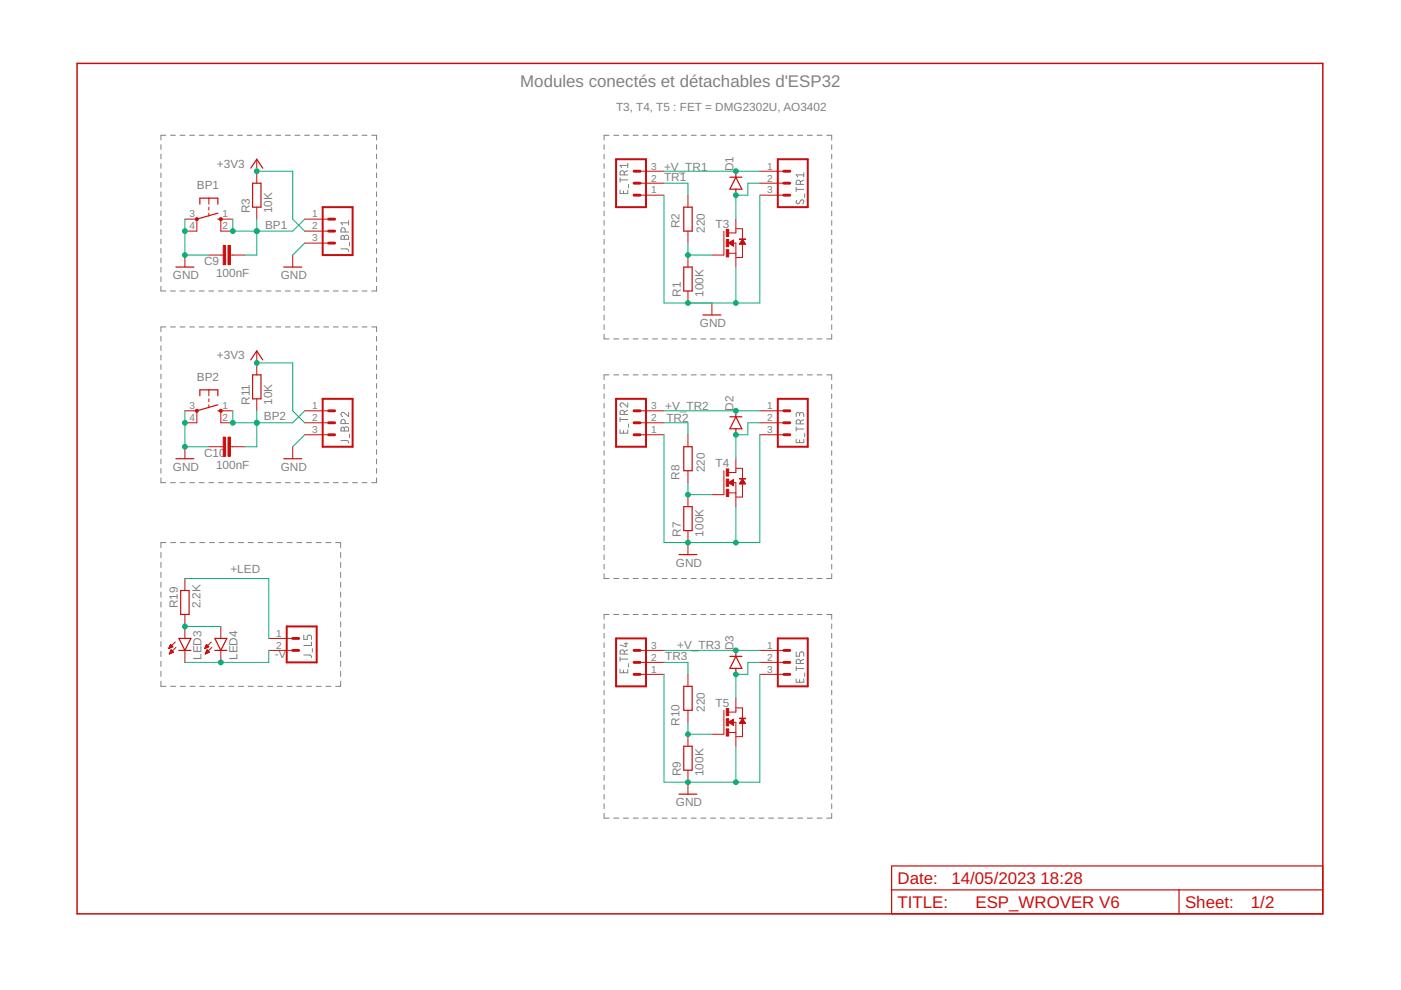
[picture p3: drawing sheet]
<svg xmlns="http://www.w3.org/2000/svg" width="297mm" height="210mm" viewBox="0 0 297 210" stroke-linecap="round" stroke-linejoin="round" font-family="sans-serif">
<g fill="none" stroke="#808080" stroke-width=".21">
<path d="M34.1 30.7v1M34.1 32.7v1M34.1 34.7v1M34.1 36.7v1M34.1 38.7v1M35.2 28.7h-1.1v1M36.2 28.7h1M38.2 28.7h1M40.2 28.7h1M42.2 28.7h1.1M44.3 28.7h1M46.3 28.7h1"/>
<path d="M48.3 28.7h1.1M50.4 28.7h1M52.4 28.7h1M54.4 28.7h1.1M56.5 28.7h1M58.5 28.7h1M60.5 28.7h1.1M62.5 28.7h1.1M64.6 28.7h1M66.6 28.7h1M68.6 28.7h1.1M70.7 28.7h1"/>
<path d="M72.7 28.7h1M74.7 28.7h1.1M76.8 28.7h1M78.8 28.7h1v1M79.8 30.7v1M79.8 32.7v1M79.8 34.7v1M79.8 36.7v1M79.8 38.7v1M128.1 30.7v1M128.1 32.7v1M128.1 34.7v1"/>
<path d="M128.1 36.7v1M128.1 38.7v1M129.1 28.7h-1v1M130.1 28.7h1.1M131.5 37.7v.9M131.5 38.1h1.6M132.2 28.7h1M132.4 37.1v-.5a.44 .44 0 0 0-.5-.4 .44 .44 0 0 0-.4 .4v.5h1.6M133.1 34.6v.9M133.1 36.2l-.7 .3M133.1 35.1h-1.6l.3 .4M133.3 39.1v.7"/>
<path d="M134.2 28.7h1.1M136.3 28.7h1.1M138.3 28.7h1.1M140.4 28.7h1.1M142.5 28.7h1M144.5 28.7h1.1M146.6 28.7h1M148.6 28.7h1.1M150.7 28.7h1M152.7 28.7h1.1M154.8 28.7h1M156.8 28.7h1.1"/>
<path d="M158.9 28.7h1M160.9 28.7h1.1M163 28.7h1M165 28.7h1.1M167.1 28.7h1M168.8 39.7v.9M169.1 28.7h1.1M169.7 39.1v-.5a.44 .44 0 0 0-.5-.4 .44 .44 0 0 0-.4 .4v.5h1.6M170.4 37.1h-1.6l.4 .4M170.4 38.2l-.7 .3M170.4 36.6v.9M171.2 28.7h1"/>
<path d="M173.2 28.7h1.1M175.3 28.7h1v1M176.3 30.7v1M176.3 32.7v1M176.3 34.7v1M176.3 36.7v1M176.3 38.7v1M34.1 40.7v1M34.1 42.7v1M34.1 44.7v1M34.1 46.7v1M34.1 48.7v1"/>
<path d="M34.1 50.7v1M34.1 52.7v1M34.1 54.7v1M34.1 56.7v1M34.1 58.7v1M72.3 52.8h1.4l.2 .2v.3M72.4 50h.4l.2 .3a.46 .46 0 0 1 .5-.5 .46 .46 0 0 1 .4 .5v.4h-1.6zM73 50.3v.4M73.2 49.2v-.5a.46 .46 0 0 0-.5-.4 .46 .46 0 0 0-.4 .4v.5h1.6M73.9 46.8v.9M73.9 47.2h-1.6l.3 .5M74.1 51.4v.7"/>
<path d="M79.8 40.7v1M79.8 42.7v1M79.8 44.7v1M79.8 46.7v1M79.8 48.7v1M79.8 50.7v1M79.8 52.7v1M79.8 54.7v1M79.8 56.7v1M79.8 58.7v1M128.1 40.7v1M128.1 42.7v1.1"/>
<path d="M128.1 44.7v1.1M128.1 46.8v1M128.1 48.8v1M128.1 50.8v1M128.1 52.8v1M128.1 54.8v1M128.1 56.8v1M128.1 58.8v1M131.5 40.3v.7h1.6v-.7M132.2 40.5v.5M168.8 40.2h1.6M168.9 42.5a.41 .41 0 0 0-.1 .5 .41 .41 0 0 0 .6 .1l.3-.6a.38 .38 0 0 1 .5-.1 .38 .38 0 0 1 .2 .5l-.2 .4"/>
<path d="M170.6 41.1v.7M176.3 40.7v1M176.3 42.7v1.1M176.3 44.7v1.1M176.3 46.8v1M176.3 48.8v1M176.3 50.8v1M176.3 52.8v1M176.3 54.8v1M176.3 56.8v1M176.3 58.8v1M34.1 60.7v1h1.1"/>
<path d="M34.1 71.3v1M34.1 73.3v1M34.1 75.3v1M34.1 77.3v1M34.1 79.3v1M35.2 69.3h-1.1v1M36.2 61.7h1M36.2 69.3h1M38.2 61.7h1M38.2 69.3h1M40.2 61.7h1M40.2 69.3h1"/>
<path d="M42.2 61.7h1.1M42.2 69.3h1.1M44.3 61.7h1M44.3 69.3h1M46.3 61.7h1M46.3 69.3h1M48.3 61.7h1.1M48.3 69.3h1.1M50.4 61.7h1M50.4 69.3h1M52.4 61.7h1M52.4 69.3h1"/>
<path d="M54.4 61.7h1.1M54.4 69.3h1.1M56.5 61.7h1M56.5 69.3h1M58.5 61.7h1M58.5 69.3h1M60.5 61.7h1.1M60.5 69.3h1.1M62.5 61.7h1.1M62.5 69.3h1.1M64.6 61.7h1M64.6 69.3h1"/>
<path d="M66.6 61.7h1M66.6 69.3h1M68.6 61.7h1.1M68.6 69.3h1.1M70.7 61.7h1M70.7 69.3h1M72.7 61.7h1M72.7 69.3h1M74.7 61.7h1.1M74.7 69.3h1.1M76.8 61.7h1M76.8 69.3h1"/>
<path d="M78.8 69.3h1v1M79.8 60.7v1h-1M79.8 71.3v1M79.8 73.3v1M79.8 75.3v1M79.8 77.3v1M79.8 79.3v1M128.1 60.8v1M128.1 62.8v1M128.1 64.8v1M128.1 66.8v1M128.1 68.8v1"/>
<path d="M128.1 70.8v1.1h1M129.1 79.5h-1v1M130.1 71.9h1.1M130.1 79.5h1.1M132.2 71.9h1M132.2 79.5h1M134.2 71.9h1.1M134.2 79.5h1.1M136.3 71.9h1.1M136.3 79.5h1.1M138.3 71.9h1.1M138.3 79.5h1.1"/>
<path d="M140.4 71.9h1.1M140.4 79.5h1.1M142.5 71.9h1M142.5 79.5h1M144.5 71.9h1.1M144.5 79.5h1.1M146.6 71.9h1M146.6 79.5h1M148.6 71.9h1.1M148.6 79.5h1.1M150.7 71.9h1M150.7 79.5h1"/>
<path d="M152.7 71.9h1.1M152.7 79.5h1.1M154.8 71.9h1M154.8 79.5h1M156.8 71.9h1.1M156.8 79.5h1.1M158.9 71.9h1M158.9 79.5h1M160.9 71.9h1.1M160.9 79.5h1.1M163 71.9h1M163 79.5h1"/>
<path d="M165 71.9h1.1M165 79.5h1.1M167.1 71.9h1M167.1 79.5h1M169.1 71.9h1.1M169.1 79.5h1.1M171.2 71.9h1M171.2 79.5h1M173.2 71.9h1.1M173.2 79.5h1.1M175.3 79.5h1v1M176.3 60.8v1"/>
<path d="M176.3 62.8v1M176.3 64.8v1M176.3 66.8v1M176.3 68.8v1M176.3 70.8v1.1h-1M34.1 81.3v1M34.1 83.3v1M34.1 85.3v1M34.1 87.3v1M34.1 89.3v1M34.1 91.3v1M34.1 93.3v1"/>
<path d="M34.1 95.3v1M34.1 97.3v1M34.1 99.3v1M72.3 93.4h1.4l.2 .2v.4M72.4 90.7l.4-.1 .2 .3a.46 .46 0 0 1 .5-.4 .46 .46 0 0 1 .4 .4v.5h-1.6zM73 90.9v.5M73.2 89.8v-.4a.46 .46 0 0 0-.5-.5 .46 .46 0 0 0-.4 .5v.4h1.6M73.9 87.4v.9l-.9-.7a.44 .44 0 0 0-.7 .1 .44 .44 0 0 0 .3 .6M74.1 92.1v.7M79.8 81.3v1M79.8 83.3v1M79.8 85.3v1"/>
<path d="M79.8 87.3v1M79.8 89.3v1M79.8 91.3v1M79.8 93.3v1M79.8 95.3v1M79.8 97.3v1M79.8 99.3v1M128.1 81.5v1M128.1 83.5v1M128.1 85.5v1M128.1 87.5v1M128.1 89.5v1"/>
<path d="M128.1 91.5v1M128.1 93.5v1M128.1 95.5v1M128.1 97.6v1M128.1 99.5v1.1M131.5 91.1v.7h1.6v-.7M131.5 88.5v.9M131.5 88.9h1.6M132.2 91.3v.5M132.4 87.9v-.5a.44 .44 0 0 0-.5-.4 .44 .44 0 0 0-.4 .4v.5h1.6M133.1 85.4v.9l-.9-.7a.44 .44 0 0 0-.7 .1 .44 .44 0 0 0 .3 .6M133.1 87l-.7 .3"/>
<path d="M133.3 89.9v.7M168.8 90.5v.9M168.8 93.1v.8h1.6v-.8M168.8 91h1.6M169.5 87.9a.44 .44 0 0 1 .5-.5 .44 .44 0 0 1 .4 .5v.4M169.5 88.1v-.3a.36 .36 0 0 0-.3-.4 .36 .36 0 0 0-.4 .4v.5M169.5 93.3v.6M169.7 89.9v-.5a.44 .44 0 0 0-.5-.4 .44 .44 0 0 0-.4 .4v.5h1.6M170.4 89l-.7 .3M170.6 91.9v.7M176.3 81.5v1M176.3 83.5v1"/>
<path d="M176.3 85.5v1M176.3 87.5v1M176.3 89.5v1M176.3 91.5v1M176.3 93.5v1M176.3 95.5v1M176.3 97.6v1M176.3 99.5v1.1M34.1 101.3v1h1.1M34.1 117.1v1.1M34.1 119.2v1.1M35.2 115h-1.1v1.1"/>
<path d="M36.2 102.3h1M36.2 115h1M38.2 102.3h1M38.2 115h1.1M40.2 102.3h1M40.3 115h1M42.2 102.3h1.1M42.4 115h1M44.3 102.3h1M44.4 115h1.1M46.3 102.3h1M46.5 115h1"/>
<path d="M48.3 102.3h1.1M48.5 115h1.1M50.4 102.3h1M50.6 115h1M52.4 102.3h1M52.6 115h1.1M54.4 102.3h1.1M54.7 115h1.1M56.5 102.3h1M56.7 115h1.1M58.5 102.3h1M58.8 115h1.1"/>
<path d="M60.5 102.3h1.1M60.9 115h1M62.5 102.3h1.1M62.9 115h1.1M64.6 102.3h1M65 115h1M66.6 102.3h1M67 115h1.1M68.6 102.3h1.1M69.1 115h1M70.7 102.3h1M71.2 115h1v1.1"/>
<path d="M72.2 117.1v1.1M72.2 119.2v1.1M72.7 102.3h1M74.7 102.3h1.1M76.8 102.3h1M79.8 101.3v1h-1M128.1 101.6v1M128.1 103.6v1M128.1 105.6v1M128.1 107.6v1M128.1 109.6v1M128.1 111.6v1"/>
<path d="M128.1 113.6v1M128.1 115.6v1M128.1 117.6v1M128.1 119.6v1M176.3 101.6v1M176.3 103.6v1M176.3 105.6v1M176.3 107.6v1M176.3 109.6v1M176.3 111.6v1M176.3 113.6v1M176.3 115.6v1"/>
<path d="M176.3 117.6v1M176.3 119.6v1M34.1 121.3v1.1M34.1 123.4v1.1M34.1 125.5v1.1M34.1 127.6v1.1M34.1 129.7v1.1M34.1 131.8v1.1M34.1 133.9v1.1M34.1 136v1.1M34.1 138.1v1.1M64.4 138.9h1.4l.2 .5"/>
<path d="M64.4 134.7v.9h.7v-.6a.46 .46 0 0 1 .5-.3 .46 .46 0 0 1 .4 .3v.6M66 136.1v.8h-1.6M66.2 137.5v.7M72.2 121.3v1.1M72.2 123.4v1.1M72.2 125.5v1.1M72.2 127.6v1.1M72.2 129.7v1.1M72.2 131.8v1.1M72.2 133.9v1.1M72.2 136v1.1M72.2 138.1v1.1"/>
<path d="M128.1 121.6v1.1h1M128.1 132.3v1M128.1 134.3v1M128.1 136.3v1M128.1 138.3v1M129.1 130.3h-1v1M130.1 122.7h1.1M130.1 130.3h1.1M131.5 139.3v.9M131.5 139.7h1.6M132.2 122.7h1M132.2 130.3h1"/>
<path d="M132.4 138.7v-.5a.44 .44 0 0 0-.5-.4 .44 .44 0 0 0-.4 .4v.5h1.6M132.4 136.5h.7M132.7 136.2v.9l-1.2-.3M133.1 137.8l-.7 .3M134.2 122.7h1.1M134.2 130.3h1.1M136.3 122.7h1.1M136.3 130.3h1.1M138.3 122.7h1.1M138.3 130.3h1.1M140.4 122.7h1.1M140.4 130.3h1.1"/>
<path d="M142.5 122.7h1M142.5 130.3h1M144.5 122.7h1.1M144.5 130.3h1.1M146.6 122.7h1M146.6 130.3h1M148.6 122.7h1.1M148.6 130.3h1.1M150.7 122.7h1M150.7 130.3h1M152.7 122.7h1.1M152.7 130.3h1.1"/>
<path d="M154.8 122.7h1M154.8 130.3h1M156.8 122.7h1.1M156.8 130.3h1.1M158.9 122.7h1M158.9 130.3h1M160.9 122.7h1.1M160.9 130.3h1.1M163 122.7h1M163 130.3h1M165 122.7h1.1M165 130.3h1.1"/>
<path d="M167.1 122.7h1M167.1 130.3h1M168.8 138.2v.9h.7v-.5a.45 .45 0 0 1 .5-.4 .45 .45 0 0 1 .4 .4v.5M169.1 122.7h1.1M169.1 130.3h1.1M170.4 139.8l-.7 .3M171.2 122.7h1M171.2 130.3h1M173.2 122.7h1.1M173.2 130.3h1.1M175.3 130.3h1v1M176.3 121.6v1.1h-1"/>
<path d="M176.3 132.3v1M176.3 134.3v1M176.3 136.3v1M176.3 138.3v1M34.1 140.2v1.1M34.1 142.3v1.1M34.1 144.4v1.1h1.1M36.2 145.5h1M38.2 145.5h1.1M40.3 145.5h1M42.4 145.5h1M44.4 145.5h1.1"/>
<path d="M46.5 145.5h1M48.5 145.5h1.1M50.6 145.5h1M52.6 145.5h1.1M54.7 145.5h1.1M56.7 145.5h1.1M58.8 145.5h1.1M60.9 145.5h1M62.9 145.5h1.1M65 145.5h1M67 145.5h1.1M69.1 145.5h1"/>
<path d="M72.2 140.2v1.1M72.2 142.3v1.1M72.2 144.4v1.1h-1M128.1 140.3v1M128.1 142.3v1M128.1 144.3v1M128.1 146.3v1M128.1 148.3v1.1M128.1 150.3v1.1M128.1 152.4v1M128.1 154.4v1M128.1 156.4v1"/>
<path d="M128.1 158.4v1M131.5 141.9v.7h1.6v-.7M132.2 142.1v.5M133.3 140.7v.7M168.8 141.3v.9M168.8 143.9v.8h1.6v-.8M168.8 141.8h1.6M169.5 144.1v.6M169.7 140.7v-.5a.44 .44 0 0 0-.5-.4 .44 .44 0 0 0-.4 .4v.5h1.6M170.6 142.7v.7M176.3 140.3v1M176.3 142.3v1"/>
<path d="M176.3 144.3v1M176.3 146.3v1M176.3 148.3v1.1M176.3 150.3v1.1M176.3 152.4v1M176.3 154.4v1M176.3 156.4v1M176.3 158.4v1M128.1 160.4v1M128.1 162.4v1M128.1 164.4v1M128.1 166.4v1"/>
<path d="M128.1 168.4v1M128.1 170.4v1M128.1 172.4v1.1h1M130.1 173.5h1.1M132.2 173.5h1M134.2 173.5h1.1M136.3 173.5h1.1M138.3 173.5h1.1M140.4 173.5h1.1M142.5 173.5h1M144.5 173.5h1.1M146.6 173.5h1"/>
<path d="M148.6 173.5h1.1M150.7 173.5h1M152.7 173.5h1.1M154.8 173.5h1M156.8 173.5h1.1M158.9 173.5h1M160.9 173.5h1.1M163 173.5h1M165 173.5h1.1M167.1 173.5h1M169.1 173.5h1.1M171.2 173.5h1"/>
<path d="M173.2 173.5h1.1M176.3 160.4v1M176.3 162.4v1M176.3 164.4v1M176.3 166.4v1M176.3 168.4v1M176.3 170.4v1M176.3 172.4v1.1h-1"/>
</g>
<g fill="none" stroke="#c90d0c" stroke-width=".25">
<path d="M53.2 35.7l1.2-1.9 1.3 1.9M53.6 38.8h1.7v5.1h-1.7zM154.7 37.6h2.6M156 36.3v1.3M156 37.6l1.3 2.5h-2.6zM37.3 56.6h3.8M42.4 43.3v-1.3h3.8v1.3M46.2 46.5h.6M46.2 45.2l-4.5 1.3M60.2 56.6h3.8M145 43.9h1.7v5.1h-1.7zM145 56.6h1.7v5.1h-1.7z"/>
<path d="M156 40.1v1.3M53.2 76.3l1.2-1.9 1.3 1.9M53.6 79.5h1.7v5.1h-1.7zM149 66.8h3.8M37.3 97.3h3.8M42.4 83.9v-1.2h3.8v1.2M46.2 87.1h.6M46.2 85.8l-4.5 1.3M60.2 97.3h3.8M145 94.7h1.7v5.1h-1.7zM154.7 88.4h2.6M156 88.4l1.3 2.5h-2.6z"/>
<path d="M156 87.1v1.3M156 90.9v1.3M144 117.6h3.8M145 107.4h1.7v5.1h-1.7zM37.9 135.4h2.6l-1.3 2.5zM37.9 137.9h2.6M38.3 125.2h1.8v5.1h-1.8zM45.6 137.9h2.5M45.6 135.4h2.5l-1.3 2.5zM154.7 139.2h2.6M156 137.9v1.3M156 139.2l1.3 2.5h-2.6z"/>
<path d="M145 145.5h1.7v5.1h-1.7zM145 158.2h1.7v5.1h-1.7zM156 141.7v1.3M144 168.4h3.8M189 183.6h91.5v10.2h-91.5zM189 188.7h91.5M250 188.7v5.1"/>
</g>
<g fill="none" stroke="#c90d0c" stroke-width=".21">
<path d="M54.4 33.8v5M135.7 38.8h5.1M135.7 36.3h5.1M161.1 38.8h5.1M161.1 36.3h5.1M39.2 46.5h2.5v2.5h-2.5M39.2 54.1v2.5M44.3 54.1h3M44.3 42v1.3M44.3 43.9v.7M44.3 45.2v.6M48.9 54.1h3"/>
<path d="M49.4 46.5h-2.6v2.5h2.6M54.4 43.9v2.6M62.1 54.1v2.5M64.6 51.5h5.1M64.6 46.5h5.1M64.6 49h5.1M135.7 41.4h5.1M145.9 41.4v2.5M145.9 49v2.5M145.9 54.1v2.5M153.5 49v5.1h-2.6M154.5 53.7h1.5"/>
<path d="M154.5 51.5l1-.6v1.3zM154.5 51.5h1.5v5.1M154.6 51.6h.9M154.6 51.5h.9M154.7 51.6h.8M154.7 51.4h.8M154.8 51.7h.7M154.9 51.3h.6M154.9 51.8h.6M155 51.2h.5M155 51.9h.5M155.1 51.2h.4"/>
<path d="M155.1 51.9h.4M155.2 51.1h.3M155.2 52h.3M155.3 51h.2M155.4 52.1h.1M155.4 50.9h.1M155.5 52.2h.1M156 46.5v2.9h-1.5M156 48.5h1.4v2.3M156.8 51.7h1.2M156.9 51.6h1.1M156.9 51.6h1"/>
<path d="M157 51.5h.9M157 51.5h.8M157 51.4h.8M157.1 51.3h.7M157.1 51.2h.6M157.2 51.2h.5M157.2 51.1h.4M157.3 51h.3M157.3 50.9h.2M157.4 50.9h.1M157.4 50.8h.1M157.4 51.8v2.8h-1.4"/>
<path d="M157.4 50.8l.7 1h-1.3zM161.1 41.4h5.1M54.4 74.4v5.1M145.9 61.7v2.5M150.9 64.2v2.6M39.2 87.1h2.5v2.5h-2.5M39.2 94.7v2.6M44.3 82.7v1.2M44.3 84.6v.6M44.3 85.8v.7M44.3 94.7h3M48.9 94.7h3"/>
<path d="M49.4 87.1h-2.6v2.5h2.6M54.4 84.6v2.5M62.1 94.7v2.6M64.6 87.1h5.1M64.6 89.6h5.1M64.6 92.2h5.1M135.7 87.1h5.1M135.7 89.6h5.1M135.7 92.2h5.1M145.9 92.2v2.5M145.9 99.8v2.5M153.5 99.8v5.1h-2.6"/>
<path d="M156 97.3v2.9h-1.5M156 99.3h1.4v2.3M161.1 87.1h5.1M161.1 89.6h5.1M161.1 92.2h5.1M145.9 104.9v2.5M145.9 112.5v5.1M154.5 102.3l1-.6v1.3zM154.5 104.5h1.5M154.5 102.4l1.5-.1v5.1M154.6 102.3h.9M154.6 102.4h.9"/>
<path d="M154.7 102.2h.8M154.8 102.5h.7M154.8 102.2h.7M154.9 102.6h.6M154.9 102.1h.6M155 102.6h.5M155 102h.5M155.1 102.7h.4M155.1 101.9h.4M155.2 102.8h.3M155.2 101.9h.3M155.3 102.8h.2"/>
<path d="M155.3 101.8h.2M155.4 102.9h.1M155.5 101.7h.1M156.8 102.6h1.3M156.8 102.5h1.2M156.9 102.4h1M157 102.3h.9M157 102.2h.8M157.1 102.2h.7M157.1 102.1h.6M157.1 102h.6M157.2 101.9h.4"/>
<path d="M157.3 101.8h.3M157.3 101.7h.2M157.4 101.7h.1M157.4 101.6h.1M157.4 102.6v2.8h-1.4M157.4 101.6l.7 1h-1.3zM35.8 137.4h.2M35.9 137.3h.4M35.9 137.2h.6M35.9 138.6h.1M36 137.1h.6M36 138.5h.2"/>
<path d="M36 136.9h.5M36 138.4h.5M36.1 136.8h.2M36.1 138.3h.7M36.1 136.7h.1M36.1 138.2h.6M36.2 136.6l.5 .5-.9 .4zM36.2 138h.3M36.2 137.9h.2M36.3 137.8h.1M36.3 137.8l.5 .5-.9 .4zM37.2 136.1l-1.4 1.4"/>
<path d="M37.3 137.3l-1.4 1.4M39.2 122.7v2.5M39.2 130.3v5.1M39.2 137.9v2.5M43.4 137.4h.2M43.5 137.3h.4M43.5 137.2h.7M43.5 138.6h.1M43.6 137.1h.6M43.6 138.5h.3M43.6 136.9h.5M43.6 138.4h.5"/>
<path d="M43.7 136.8h.3M43.7 138.3h.7M43.7 136.7h.2M43.7 138.2h.6M43.8 138h.4M43.8 136.6l.5 .5-.9 .4zM43.8 137.9h.2M43.9 137.8h.1M43.9 137.8l.5 .5-.9 .4zM44.8 136.1l-1.4 1.4M44.9 137.3l-1.4 1.4M46.8 132.8v2.6"/>
<path d="M46.8 137.9v2.5M57 137.9h5.1M57 135.4h5.1M135.7 137.9h5.1M161.1 137.9h5.1M135.7 143h5.1M135.7 140.4h5.1M145.9 143v2.5M145.9 150.6v2.5M145.9 155.7v2.5M153.5 150.6v5.1h-2.6M154.5 155.3h1.5"/>
<path d="M154.5 153.1l1 .7M154.5 153.1h1.5v5.1M154.6 153.1h.9M154.6 153.2h.9M154.7 153h.8M154.7 153.3h.8M154.8 152.9h.7M154.8 153.4h.7M154.9 152.9h.6M155 153.4h.5M155 152.8h.5M155.1 153.5h.4"/>
<path d="M155.2 152.7h.3M155.2 153.6h.3M155.3 153.6h.2M155.3 152.7h.2M155.4 152.6h.1M155.4 153.7h.1M155.5 152.5h.1M155.5 152.5v1.3M155.5 152.5l-1 .6M155.5 153.8h.1M156 148.1v2.9h-1.5M156 150.1h1.4v2.3"/>
<path d="M156.8 153.4h1.2M156.8 153.3h1.2M156.9 153.2h1M156.9 153.1h1M157 153.1h.9M157 153h.8M157.1 152.9h.7M157.1 152.9h.6M157.2 152.8h.5M157.2 152.7h.4M157.3 152.6h.2M157.3 152.5h.2"/>
<path d="M157.4 152.4h.1M157.4 153.4v2.8h-1.4M157.4 152.4l.7 1h-1.3zM161.1 143h5.1M161.1 140.4h5.1M145.9 163.3v5.1"/>
</g>
<g fill="#c90d0c" stroke="#c90d0c" stroke-width=".21">
<path d="M154 48.6h.5v1.5h-.5z"/>
<path d="M154 50.8h.5v1.5h-.5z"/>
<path d="M154 52.9h.5v1.6h-.5z"/>
<path d="M156.8 50.7h1.3v.1h-1.3z"/>
<path d="M154 99.4h.5v1.5h-.5z"/>
<path d="M154 101.6h.5v1.5h-.5z"/>
<path d="M154 103.7h.5v1.6h-.5z"/>
<path d="M156.8 101.5h1.3v.1h-1.3z"/>
<path d="M154 150.2h.5v1.5h-.5z"/>
<path d="M154 152.4h.5v1.5h-.5z"/>
<path d="M154 154.5h.5v1.6h-.5z"/>
<path d="M156.8 152.3h1.3v.1h-1.3z"/>
<path d="M47.3 52h.5v4.1h-.5z"/>
<path d="M48.3 52h.6v4.1h-.6z"/>
<path d="M47.3 92.7h.5v4.1h-.5z"/>
<path d="M48.3 92.7h.6v4.1h-.6z"/>
</g>
<g fill="#c90d0c" stroke="#c90d0c" stroke-width=".21">
<circle cx="41.7" cy="46.5" r=".33"/>
<circle cx="46.8" cy="46.5" r=".33"/>
<circle cx="41.7" cy="87.1" r=".33"/>
<circle cx="46.8" cy="87.1" r=".33"/>
</g>
<path d="M130.6 33.8h6.4v10.1h-6.4zM164.9 33.8h6.4v10.1h-6.4zM68.4 43.9h6.4v10.2h-6.4zM68.4 84.6h6.4v10.1h-6.4zM130.6 84.6h6.4v10.1h-6.4zM164.9 84.6h6.4v10.1h-6.4zM60.8 132.8h6.3v7.6h-6.3zM130.6 135.4h6.4v10.1h-6.4zM164.9 135.4h6.4v10.1h-6.4z" fill="none" stroke="#c90d0c" stroke-width=".42"/>
<g fill="none" stroke="#c90d0c" stroke-width=".61">
<path d="M134.4 36.3h1.3M134.4 38.8h1.3M166.2 36.3h1.2M166.2 38.8h1.2M69.7 51.5h1.3M69.7 49h1.3M69.7 46.5h1.3M134.4 41.4h1.3M166.2 41.4h1.2M69.7 92.2h1.3M69.7 89.6h1.3M69.7 87.1h1.3"/>
<path d="M134.4 92.2h1.3M134.4 89.6h1.3M134.4 87.1h1.3M166.2 92.2h1.2M166.2 89.6h1.2M166.2 87.1h1.2M62.1 137.9h1.2M62.1 135.4h1.2M134.4 137.9h1.3M166.2 137.9h1.2M134.4 140.4h1.3M134.4 143h1.3"/>
<path d="M166.2 140.4h1.2M166.2 143h1.2"/>
</g>
<path d="M16.3 13.4h264.2v180.4h-264.2z" fill="none" stroke="#c90d0c" stroke-width=".32"/>
<g fill="none" stroke="#0dab76" stroke-width=".21">
<path d="M54.4 36.3h7.7v10.2l2.5 2.5M140.8 36.3h20.3M140.8 38.8h5.1v2.6M161.1 38.8h-2.5v2.6h-2.6v5.1M39.2 46.5v7.6h5.1M49.4 46.5v2.5h12.7l2.5-2.5M54.4 46.5v7.6h-2.5M64.6 51.5l-2.5 2.6M140.8 41.4v22.8h20.3v-22.8M145.9 51.5v2.6h5M156 56.6v7.6M54.4 76.9h7.7v10.2l2.5 2.5"/>
<path d="M39.2 87.1v7.6h5.1M49.4 87.1v2.5h12.7l2.5-2.5M54.4 87.1v7.6h-2.5M64.6 92.2l-2.5 2.5M140.8 92.2v22.8h20.3v-22.8M140.8 89.6h5.1v2.6M140.8 87.1h20.3M161.1 89.6h-2.5v2.6h-2.6v5.1M145.9 102.3v2.6h5M156 107.4v7.6M39.2 132.8h7.6M39.2 122.7h17.8v12.7"/>
<path d="M57 137.9v2.5h-17.8M140.8 137.9h20.3M140.8 143v22.8h20.3v-22.8M140.8 140.4h5.1v2.6M145.9 153.1v2.6h5M156 158.2v7.6M161.1 140.4h-2.5v2.6h-2.6v5.1"/>
</g>
<g fill="#0dab76" stroke="#0dab76" stroke-width=".21">
<circle cx="145.9" cy="64.2" r=".51"/>
<circle cx="156" cy="64.2" r=".51"/>
<circle cx="145.9" cy="115" r=".51"/>
<circle cx="156" cy="115" r=".51"/>
<circle cx="145.9" cy="165.8" r=".51"/>
<circle cx="156" cy="165.8" r=".51"/>
<circle cx="39.2" cy="54.1" r=".51"/>
<circle cx="39.2" cy="49" r=".51"/>
<circle cx="39.2" cy="94.7" r=".51"/>
<circle cx="39.2" cy="89.6" r=".51"/>
<circle cx="54.4" cy="36.3" r=".51"/>
<circle cx="54.4" cy="76.9" r=".51"/>
<circle cx="54.4" cy="49" r=".51"/>
<circle cx="49.4" cy="49" r=".51"/>
<circle cx="54.4" cy="89.6" r=".51"/>
<circle cx="49.4" cy="89.6" r=".51"/>
<circle cx="145.9" cy="54.1" r=".51"/>
<circle cx="156" cy="41.4" r=".51"/>
<circle cx="145.9" cy="104.9" r=".51"/>
<circle cx="156" cy="87.1" r=".51"/>
<circle cx="145.9" cy="155.7" r=".51"/>
<circle cx="156" cy="137.9" r=".51"/>
<circle cx="156" cy="143" r=".51"/>
<circle cx="156" cy="92.2" r=".51"/>
<circle cx="156" cy="36.3" r=".51"/>
<circle cx="39.2" cy="132.8" r=".51"/>
<circle cx="46.8" cy="140.4" r=".51"/>
</g>
<text font-size="3.6" fill="#808080" x="110.3" y="18.5">Modules conectés et détachables d'ESP32</text>
<g font-size="3.6" fill="#c90d0c">
<text x="190.3" y="187.4">Date:</text>
<text x="201.7" y="187.4">14/05/2023</text>
<text x="220.6" y="187.4">18:28</text>
<text x="190.3" y="192.5">TITLE:</text>
<text x="206.8" y="192.5">ESP_WROVER V6</text>
<text x="251.3" y="192.5">Sheet:</text>
<text x="265.2" y="192.5">1/2</text>
</g>
<g font-size="2.5" fill="#808080">
<text x="130.6" y="23.6">T3, T4, T5 : FET = DMG2302U, AO3402</text>
<text x="46" y="35.5">+3V3</text>
<text x="41.7" y="40.1">BP1</text>
<text x="140.8" y="38.3">TR1</text>
<text x="140.8" y="36.3">+V_TR1</text>
<text x="155.5" y="36.3" transform="rotate(-90 155.5 36.3)">D1</text>
<text x="52.9" y="45.2" transform="rotate(-90 52.9 45.2)">R3</text>
<text x="57.7" y="45.2" transform="rotate(-90 57.7 45.2)">10K</text>
<text x="56.2" y="48.5">BP1</text>
<text x="144.1" y="48.4" transform="rotate(-90 144.1 48.4)">R2</text>
<text x="149.4" y="49.4" transform="rotate(-90 149.4 49.4)">220</text>
<text x="151.7" y="48.2">T3</text>
<text x="36.7" y="59.2">GND</text>
<text x="43.3" y="56.2">C9</text>
<text x="45.8" y="58.8">100nF</text>
<text x="59.5" y="59.2">GND</text>
<text x="144.4" y="63" transform="rotate(-90 144.4 63)">R1</text>
<text x="149.2" y="63" transform="rotate(-90 149.2 63)">100K</text>
<text x="148.4" y="69.3">GND</text>
<text x="46" y="76.2">+3V3</text>
<text x="41.7" y="80.7">BP2</text>
<text x="52.9" y="85.8" transform="rotate(-90 52.9 85.8)">R11</text>
<text x="56" y="89.1">BP2</text>
<text x="57.7" y="85.8" transform="rotate(-90 57.7 85.8)">10K</text>
<text x="141" y="86.8">+V_TR2</text>
<text x="141.3" y="89.4">TR2</text>
<text x="155.5" y="87.1" transform="rotate(-90 155.5 87.1)">D2</text>
<text x="36.7" y="99.8">GND</text>
<text x="43.3" y="96.9">C10</text>
<text x="45.8" y="99.4">100nF</text>
<text x="59.5" y="99.8">GND</text>
<text x="144.1" y="101.7" transform="rotate(-90 144.1 101.7)">R8</text>
<text x="149.4" y="100.2" transform="rotate(-90 149.4 100.2)">220</text>
<text x="151.7" y="99">T4</text>
<text x="144.4" y="113.8" transform="rotate(-90 144.4 113.8)">R7</text>
<text x="149.2" y="113.8" transform="rotate(-90 149.2 113.8)">100K</text>
<text x="48.8" y="121.4">+LED</text>
<text x="143.3" y="120.1">GND</text>
<text x="37.7" y="129" transform="rotate(-90 37.7 129)">R19</text>
<text x="42.5" y="129" transform="rotate(-90 42.5 129)">2.2K</text>
<text x="143.6" y="137.6">+V_TR3</text>
<text x="155.5" y="137.9" transform="rotate(-90 155.5 137.9)">D3</text>
<text x="42.8" y="139.9" transform="rotate(-90 42.8 139.9)">LED3</text>
<text x="50.4" y="139.9" transform="rotate(-90 50.4 139.9)">LED4</text>
<text x="58.2" y="139.4">-V</text>
<text x="141" y="139.9">TR3</text>
<text x="151.7" y="149.8">T5</text>
<text x="144.1" y="153.9" transform="rotate(-90 144.1 153.9)">R10</text>
<text x="149.4" y="151" transform="rotate(-90 149.4 151)">220</text>
<text x="144.4" y="164.6" transform="rotate(-90 144.4 164.6)">R9</text>
<text x="149.2" y="164.6" transform="rotate(-90 149.2 164.6)">100K</text>
<text x="143.3" y="170.9">GND</text>
</g>
<g font-size="2.1" fill="#808080">
<text x="138" y="35.9">3</text>
<text x="162.7" y="35.9">1</text>
<text x="138" y="41">1</text>
<text x="138" y="38.5">2</text>
<text x="162.7" y="38.5">2</text>
<text x="162.7" y="41">3</text>
<text x="40.2" y="46.1">3</text>
<text x="47.2" y="46.1">1</text>
<text x="66.2" y="46.1">1</text>
<text x="40.2" y="48.6">4</text>
<text x="47.2" y="48.6">2</text>
<text x="66.2" y="48.6">2</text>
<text x="66.2" y="51.2">3</text>
<text x="40.2" y="86.7">3</text>
<text x="40.2" y="89.3">4</text>
<text x="47.2" y="86.7">1</text>
<text x="47.2" y="89.3">2</text>
<text x="66.2" y="86.7">1</text>
<text x="66.2" y="89.3">2</text>
<text x="138" y="89.3">2</text>
<text x="138" y="86.7">3</text>
<text x="162.7" y="86.7">1</text>
<text x="162.7" y="89.3">2</text>
<text x="66.2" y="91.8">3</text>
<text x="138" y="91.8">1</text>
<text x="162.7" y="91.8">3</text>
<text x="58.5" y="135">1</text>
<text x="58.5" y="137.5">2</text>
<text x="138" y="137.5">3</text>
<text x="162.7" y="137.5">1</text>
<text x="138" y="142.6">1</text>
<text x="138" y="140.1">2</text>
<text x="162.7" y="140.1">2</text>
<text x="162.7" y="142.6">3</text>
</g>
</svg>
